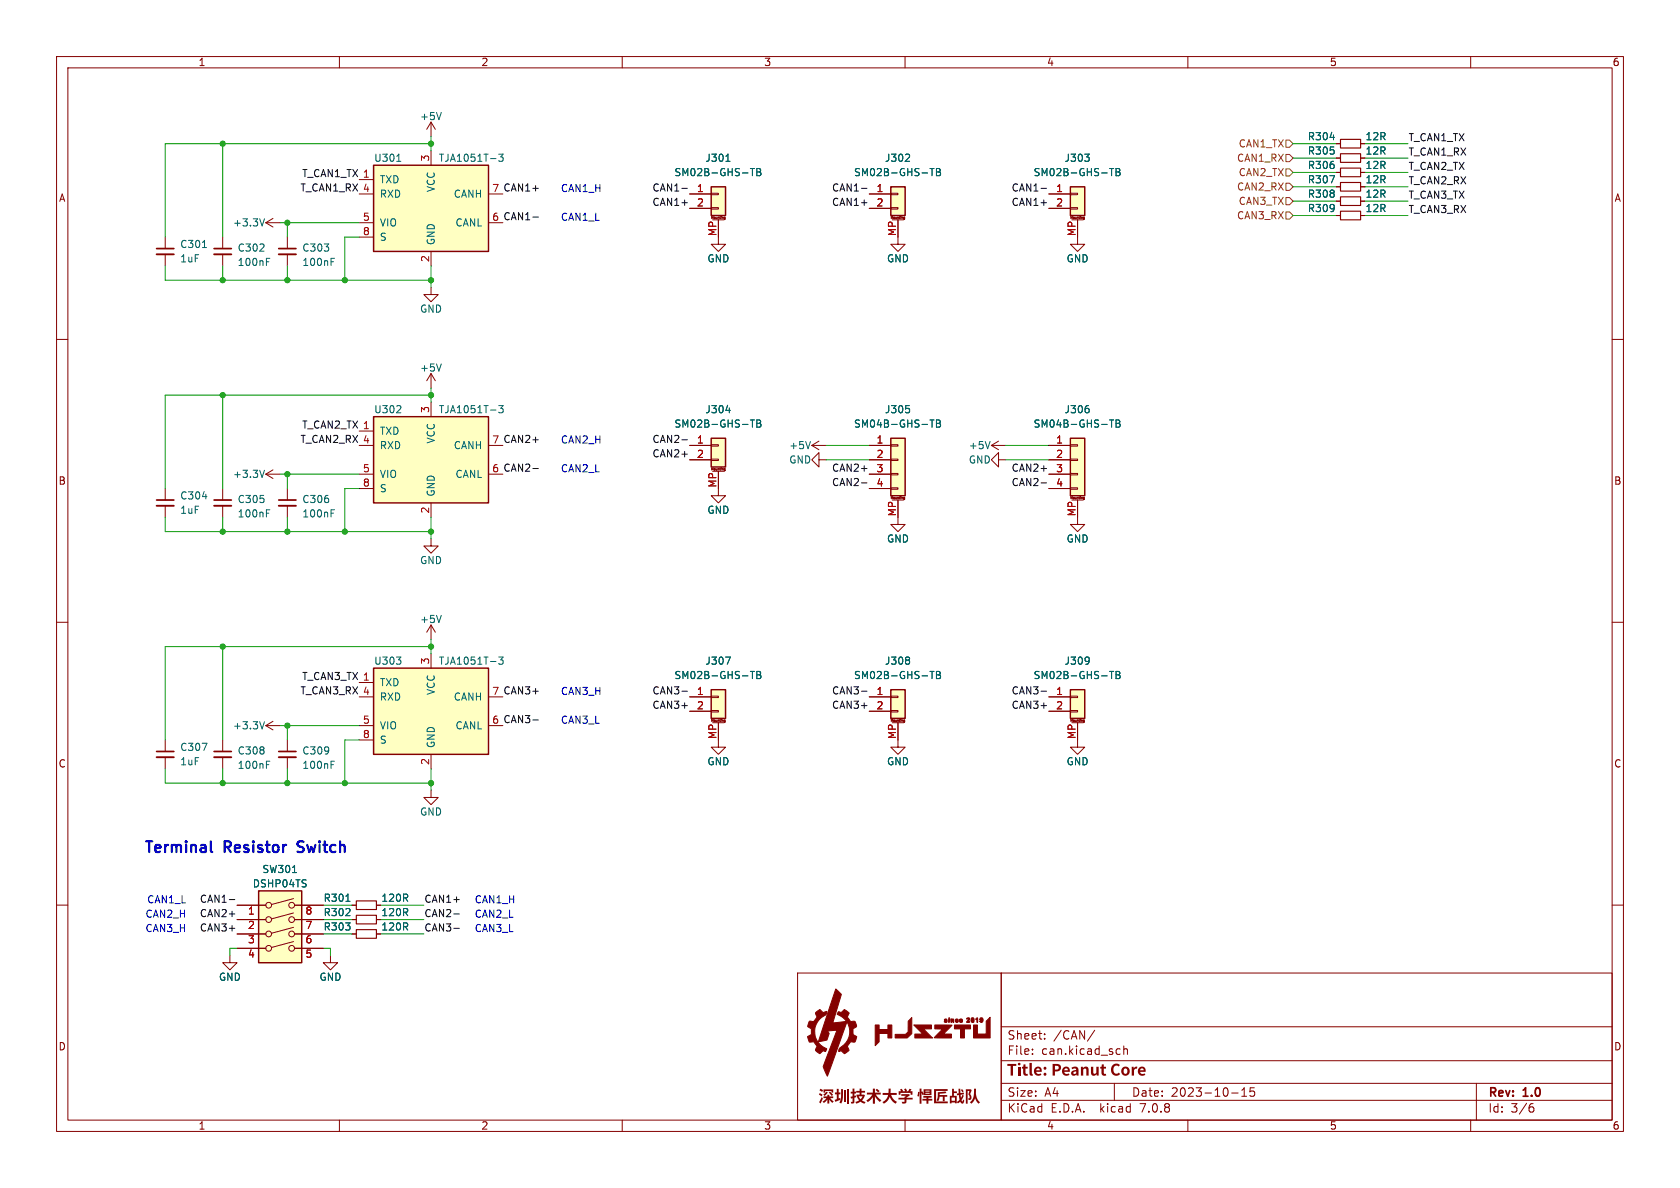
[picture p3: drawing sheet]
<svg xmlns="http://www.w3.org/2000/svg" width="297mm" height="210mm" viewBox="0 0 297 210" stroke-linecap="round" stroke-linejoin="round" font-family="sans-serif">
<g fill="none" stroke="#840000" stroke-width=".18">
<path d="M10 10h277v190h-277zM12 12h273v186h-273zM60 10v2M110 10v2M160 10v2M210 10v2M260 10v2M10 60h2M285 60h2M10 110h2M285 110h2M10 160h2"/>
<path d="M285 160h2M177 172h108v26h-108zM60 198v2M110 198v2M160 198v2M177 194.5h108M177 191.5h108M177 187.5h108M210 198v2M217.7 193.2h1.2M219.5 193.8h.9M219.5 192.7l.5-.4v1.5"/>
<path d="M221.7 192.3h-.7v.7l.2-.1h.5l.1 .3-.1 .5-.2 .1-.5-.1M260 198v2M270.6 195.7h.3l.3 .3-.1 .5-.5 .1M271 195.1l-.4 .1"/>
</g>
<g fill="#840000">
<path d="M178.1 188.1h1.6v.3h-.6v1.7h-.4v-1.7h-.6z"/>
<path d="M181 188.2h.3v.4h.4v.3h-.4v.7l.1 .2h.3v.3h-.5l-.3-.2v-1h-.2v-.3h.2z"/>
<path d="M182 187.9h.4v1.8l.1 .1v.4l-.3-.1-.2-.2z"/>
<path d="M186.1 188.1h1.1l.4 .5-.1 .4-.2 .2-.8 .2v.7h-.4v-1.7h.4v.7l.5-.1 .2-.4-.3-.2h-.8z"/>
<path d="M194.8 188.2h.3v.4h.4v.3h-.4v.7l.1 .2h.3l.1 .3h-.5l-.3-.2-.1-1h-.2v-.3h.2z"/>
<path d="M196.7 188.3l.7-.3 .6 .3-.2 .2-.3-.1h-.4l-.3 .6 .2 .6 .4 .2 .4-.2 .2 .3-.2 .2h-.7l-.5-.4-.2-.8z"/>
<circle cx="180.2" cy="188.1" r=".23"/>
</g>
<g fill="none" stroke="#840000" stroke-width=".18">
<path d="M141 172h36v26h-36zM177 181.5h108M182.5 186.3v.1M182.5 185.5v.1M184.7 183.6v.1M184.7 182.8v.1M193.5 182.1l-1.3 2M197 191.5v3M197.9 185.4l.1 .1M198 186.3l-.1 .1M198.7 184.9v1.5M198.7 185.5l.2-.1 .3 .1 .1 .9"/>
<path d="M261 191.5v6.5"/>
</g>
<g fill="#840000" stroke="#840000" stroke-width=".18">
<path d="M147.8 174.8l.9 1-1.4 5 2.3-.3a3.4 3.4 0 0 0-1.6-1.2 .39 .39 0 0 1 .2-.4 .39 .39 0 0 1 .5 .1l.6-.5 .3 .2 .5 .4-.3 .7a1.07 1.07 0 0 0 .8 .8 .67 .67 0 0 1 .7 .2 .67 .67 0 0 1 0 .8l-.5 .3v.5a.77 .77 0 0 0 .7 .9l-.1 .4a.54 .54 0 0 1-.3 .5 .54 .54 0 0 1-.6 0l-.7 .8 .3 .7-.3 .3a.41 .41 0 0 1-.4 .3 .41 .41 0 0 1-.4-.3l-.3-.3-.3 .2a.57 .57 0 0 1 .3-.8 3.2 3.2 0 0 0 1-4.5l-3.4 9.6-.3-.5a1.51 1.51 0 0 1-.3-1.6l2.2-6-1.6 .2 .3 .4-.2 .6a.65 .65 0 0 1-.8 .7l-.9 .2z"/>
<path d="M144.3 178.9l.6-.5 .6 .6 .6-.2a.65 .65 0 0 1-.4 .8 3.2 3.2 0 0 0-1.7 3.1 3.2 3.2 0 0 0 2.2 2.7l-.3 .5a.69 .69 0 0 0-.9 .3 .76 .76 0 0 1-.7-.4 .76 .76 0 0 1 .1-.9l-.5-.8-.7 .1-.2-.1-.2-.9 .6-.3v-1l-.3-.2a.37 .37 0 0 1-.3-.3 .37 .37 0 0 1 .1-.4 .5 .5 0 0 1 .3-.5 .5 .5 0 0 1 .5 .1l.8-.8-.3-.6z"/>
<path d="M154.7 181.2h.7v.8h1.6v-.8h.7v2.3h-.7v-.8h-1.6v1.5l-.7 .6z"/>
<path d="M161.2 179.9v2.8l-.8 .8h-2.1v-.7h1.8l.4-.4 .1-1.9z"/>
<path d="M161.5 181.2h3.2v.7h-1.4l1.6 1.6h-3.2v-.7h1.4z"/>
<path d="M165.3 181.2h3l-1.5 1.6h1.4v.7h-3l1.4-1.6h-1.3z"/>
<path d="M168.7 181.2h2.9v.7h-1.1v1.6h-.7v-1.6h-1.1z"/>
<path d="M172.1 181.2h.7v1.6h1.5v-2.3l.7-.7v3.7h-2.9z"/>
<path d="M167 180.2l.3-.1 .1 .2a.27 .27 0 0 1 0 .4 .27 .27 0 0 1-.4 0l-.1-.1 .3-.1-.2-.2h.3h-.3z"/>
<path d="M167.7 180.2h.2l-.1 .5a.34 .34 0 0 1-.1-.5z"/>
<path d="M168.1 180.1h.5v.7l-.2-.5-.1 .4h-.2z"/>
<path d="M169 180.2h.4v.2h-.3v.2l.3-.1a.25 .25 0 0 1-.2 .3 .25 .25 0 0 1-.3-.2z"/>
<path d="M169.6 180.2l.3-.1 .2 .1 .1 .3h-.4l.4 .1-.3 .2a.32 .32 0 0 1-.3-.5h.3h-.3z"/>
<path d="M170.9 180h.5v.3l-.3 .3 .3 .1h-.5l.3-.5v-.1l-.3 .1z"/>
<path d="M171.7 180l.1-.1a.45 .45 0 0 1 .4 .4 .45 .45 0 0 1-.2 .5l-.3-.2v-.2h.1l.2 .2v-.3l-.1-.2-.1 .3h-.1z"/>
<path d="M172.6 180.1l.2-.2a.64 .64 0 0 1-.1 .8v-.5h-.2z"/>
<path d="M173.3 180a.39 .39 0 0 1 .5 .1 .39 .39 0 0 1-.1 .5l-.2 .2-.3-.2 .4-.1h-.4h.2l-.2-.3 .3 .1 .1-.1-.1-.1-.3 .1z"/>
<path d="M167.8 179.9v.1z"/>
</g>
<g fill="#840000">
<path d="M145.6 192.6h1.7v.5h-.3v-.2h-1.1v.2h-.3z"/>
<path d="M146.1 193l.3 .1-.6 .6-.3-.2z"/>
<path d="M146.5 193.1l.2-.1 .6 .6-.3 .1z"/>
<path d="M145 192.5l.5 .2-.2 .3-.4-.3z"/>
<path d="M144.9 193.2l.5 .3-.1 .3-.5-.3z"/>
<path d="M145.3 193.9l.2 .3-.4 .9-.3-.3z"/>
<path d="M145.6 193.8h.7v-.3h.3v.3h.7v.3h-.5l.6 .6-.2 .3-.6-.6v.7h-.3v-.7l-.5 .5a.15 .15 0 0 1-.2 .1 .15 .15 0 0 1-.1-.2l-.1-.1 .7-.6h-.5z"/>
</g>
<path d="M149.4 192.7v2" fill="none" stroke="#840000" stroke-width=".32"/>
<path d="M149.9 192.5v2.6" fill="none" stroke="#840000" stroke-width=".34"/>
<g fill="#840000">
<path d="M148.7 192.5h.3l-.1 2.1a.27 .27 0 0 1 0 .3 .27 .27 0 0 1-.3 .1 .19 .19 0 0 1-.2-.2 .19 .19 0 0 1 .1-.2l.2-.6z"/>
<path d="M147.9 192.5h.4v.6h.3v.3h-.3v.8l.2-.1 .1 .3-.9 .4-.1-.4 .3-.1v-.9h-.3v-.3h.3z"/>
<path d="M151.4 192.8h.6v-.4h.3v.4h.6v.3h-.6v.4l.6 .1-.3 .7a.24 .24 0 0 0-.1 .3 .24 .24 0 0 0 .3 .1l.2 .1-.2 .3-.7-.3-.7 .3-.2-.3 .7-.3-.4-.7h.3l.1 .2a.24 .24 0 0 0 .2 .3 .24 .24 0 0 0 .3-.3l.1-.2h-1.1v-.3h.6v-.4h-.6z"/>
<path d="M150.7 192.4h.4v.6h.2v.3h-.2v.4h.2l.1 .3h-.3l-.1 .9-.2 .2a.22 .22 0 0 1-.3 0 .22 .22 0 0 1-.1-.3l.3-.1v-.6l-.3 .1v-.3l.3-.1v-.5h-.3v-.3h.3z"/>
<path d="M154.8 192.7l.2-.2 .5 .4-.3 .2z"/>
<path d="M153.3 193.1h1v-.7h.4v.7h1v.4h-.9l.7 .7a.23 .23 0 0 1 .2 .2 .23 .23 0 0 1 0 .2 .2 .2 0 0 1-.2 .2 .2 .2 0 0 1-.2-.2l-.6-.8v1.3h-.4v-1.2l-.6 .7a.24 .24 0 0 1-.3 .2 .24 .24 0 0 1-.2-.3l.6-.5 .4-.5h-.9z"/>
<path d="M156 193.2h1.1v-.8h.4l-.1 .8h1.1v.4h-1l.3 .6 .5 .4a.23 .23 0 0 1 .2 .2 .23 .23 0 0 1-.1 .3l-.7-.5-.4-.7-.6 .9a.36 .36 0 0 1-.6 .2l-.1-.2 .7-.5 .3-.7h-1z"/>
<path d="M159.3 193.4h1.4l.2 .2-.7 .5h1.1v.3h-1.1v.6l-.7 .1-.1-.3h.5v-.4h-1.1v-.3h1.1v-.2l.3-.2h-.9z"/>
<path d="M159.1 192.6l.3-.1 .2 .3-.1 .1h.5l-.2-.4 .3-.1 .2 .4-.1 .1h.3l.3-.4 .3 .1-.2 .3h.4v.6h-.3v-.3h-1.8v.3h-.3v-.6h.4z"/>
<path d="M163.2 193.7h1.5v.3h-.6v.2h.7v.4h-.7v.5h-.3v-.5h-.7v-.4h.7v-.2h-.6z"/>
<path d="M162.6 192.4h.3v.6l.2-.1 .2 .5v-.2h.3v.1h.7v-.1h-1v-.4h.3v.2h.7v-.2h-1v-.2h1.4v1h-1.4v-.1l-.3 .1-.1-.4v1.9h-.3z"/>
<path d="M162.3 193h.3l-.2 .8h-.2z"/>
<path d="M165.8 193.1l1.3-.2 .2 .3-1.2 .1v.3h1.4v.3h-.5v.8h-.3v-.8h-.6l-.2 .6a.19 .19 0 0 1-.2 .1 .19 .19 0 0 1 0-.3z"/>
<path d="M165.1 192.5h2.4v.3h-2v1.9h2.1v.3h-2.5z"/>
<path d="M168.3 192.5h.3v.4h.6v.3h-.6v.5h.5v1.1l.5-.4-.1-.8h-.3v-.3h.3v-.8h.3v.7l.6-.1v.3l-.6 .1 .1 .6 .2-.6 .3 .2-.4 .8 .1 .2 .1-.4 .1 .1a.37 .37 0 0 1 0 .6 .37 .37 0 0 1-.6-.3l-.1 .2a.23 .23 0 0 1-.3 .1 .23 .23 0 0 1-.2-.2v.2h-.3v-.1h-.6v.2h-.3v-1.1h.3v.6h.6v-.6h-.9v-.3h.4z"/>
<path d="M169.9 192.7l.2-.2 .3 .4-.3 .2z"/>
<path d="M170.7 192.6l.8-.1 .3 .2-.3 .7 .2 .4v.4l-.2 .2-.3 .1-.1-.4 .3-.1-.2-.5 .2-.6h-.3v2.2h-.4z"/>
<path d="M172.2 192.5h.3l.1 1.3 .3 .6 .4 .5h-.1a.2 .2 0 0 1-.3 .2 .2 .2 0 0 1-.1-.2l-.4-.8-.4 .8a.23 .23 0 0 1-.3 .2 .23 .23 0 0 1-.2-.3l.6-.8z"/>
</g>
<g fill="none" stroke="#840000" stroke-width=".18">
<path d="M47 39.4l1.3 .7M47 39.4h2.5M48.3 38.6l-1.3 .8M63.5 34.3h2.5M63.5 39.4h2.5M63.5 31.8h2.5M76.2 21.6l-.8 1.3M76.2 21.6v2.5M76.2 26.7v2.5M76.2 21.6l.8 1.3M86.4 34.3h2.5M86.4 39.4h2.5"/>
<path d="M121.9 34.3h3.8M121.9 36.8h3.8M125.7 36.7h1.3v.3h-1.3zM125.7 34.2h1.3v.2h-1.3zM125.8 38.6v-.3l.1 .2 .2-.2v.3M126 38.9h2M127 38.9v4.3h1.3l-1.3 1.3-1.3-1.3h1.3M127.3 38.3v.3M127.5 38.3h.1M128 38.8h.2M128 38.6h.1M128 38.6h.2"/>
<path d="M128.2 38.4h-.2v.2M128.2 38.4h.1M128.2 38.7v.1M128.2 38.4v.3M128.2 38.6h.1M153.7 34.3h3.8M153.7 36.8h3.8M157.5 36.7h1.2v.3h-1.2zM157.5 34.2h1.2v.2h-1.2zM157.6 38.6v-.3l.1 .2 .1-.2v.3M157.7 38.9h2.1M158.7 38.9v4.3h1.3l-1.3 1.3-1.2-1.3h1.2"/>
<path d="M159 38.3v.3M159.2 38.3h.1M159.8 38.5v.1M159.8 38.4h.1v.3M159.8 38.8h.1M159.8 38.6h.1M159.8 38.4v.1M159.9 38.7v.1M185.4 34.3h3.8M185.4 36.8h3.8M189.2 36.7h1.3v.3h-1.3zM189.2 34.2h1.3v.2h-1.3z"/>
<path d="M189.3 38.6v-.3l.1 .2 .2-.2v.3M189.5 38.9h2M190.5 38.9v4.3h1.3l-1.3 1.3-1.3-1.3h1.3M190.8 38.3v.3M191 38.3h.1M191.5 38.5v.1h.2M191.5 38.4h.2v.4M191.5 38.8h.1M191.5 38.4v.1M191.7 38.8h-.1M236.2 33h.8M236.2 38.1h.8"/>
<path d="M236.2 30.5h.8M236.2 25.4h.8M236.2 27.9h.8M236.2 35.6h.8M240.5 33h.8M240.5 38.1h.8M240.5 30.5h.8M240.5 25.4h.8M240.5 27.9h.8M240.5 35.6h.8M29.2 41.9v2M29.2 45v2"/>
<path d="M39.4 41.9v2M39.4 45v2M50.8 41.9v2M50.8 45v2M63.5 41.9h2.5M76.2 50.8v1.3h1.3l-1.3 1.2-1.3-1.2h1.3M76.2 44.5v2.5M63.5 78.7h2.5M63.5 76.2h2.5M76.2 66v2.6M76.2 71.1v2.6M76.2 66l-.8 1.3"/>
<path d="M76.2 66l.8 1.3M86.4 78.7h2.5M121.9 78.7h3.8M125.7 78.6h1.3v.3h-1.3zM143.5 78.7h2.5M143.5 78.7l1.3 .8M144.8 78l-1.3 .7M153.7 78.7h3.8M157.5 78.6h1.2v.3h-1.2zM175.3 78.7h2.5M175.3 78.7l1.2 .8M176.5 78l-1.2 .7"/>
<path d="M185.4 78.7h3.8M189.2 78.6h1.3v.3h-1.3zM29.2 86.4v2M29.2 89.4v2M39.4 86.4v2M39.4 89.4v2M47 83.8h2.5M47 83.8l1.3 .8M48.3 83.1l-1.3 .7M50.8 86.4v2M50.8 89.4v2M63.5 83.8h2.5"/>
<path d="M63.5 86.4h2.5M76.2 95.3v1.2h1.3l-1.3 1.3-1.3-1.3h1.3M76.2 88.9v2.5M86.4 83.8h2.5M121.9 81.3h3.8M125.7 81.2h1.3v.2h-1.3zM125.8 83.1v-.4l.1 .3 .2-.3v.4M126 83.3h2M127 83.3v4.3h1.3l-1.3 1.3-1.3-1.3h1.3M127.3 82.7v.3M127.5 82.7h.1M127.5 82.7v.1"/>
<path d="M128 82.9v.2h.2M128 82.9h.1M128.2 82.8l-.2 .1M128.2 82.8v.1M128.2 82.8v.4h-.2M128.2 83.1h.1M144.8 81.3v-1.3l-1.3 1.3 1.3 1.3v-1.3h1.2M153.7 81.3h3.8M153.7 83.8h3.8M153.7 86.4h3.8M157.5 86.2h1.2v.3h-1.2zM157.5 83.7h1.2v.2h-1.2z"/>
<path d="M157.5 81.2h1.2v.2h-1.2zM157.6 88.2v-.4l.1 .3 .1-.3v.4M157.7 88.4h2.1M158.7 88.4v4.3h1.3l-1.3 1.3-1.2-1.3h1.2M159 87.8v.3M159.2 87.8h.1M159.3 87.8h-.1M159.8 88.1h.1M159.8 88v.1M159.8 88.1l.1 .1M159.8 87.9h.1M159.8 87.9v.1"/>
<path d="M159.9 87.9v.3l-.1 .1M176.5 81.3v-1.3l-1.2 1.3 1.2 1.3v-1.3h1.3M185.4 81.3h3.8M185.4 83.8h3.8M185.4 86.4h3.8M189.2 86.2h1.3v.3h-1.3zM189.2 83.7h1.3v.2h-1.3zM189.2 81.2h1.3v.2h-1.3zM189.3 88.2v-.4l.1 .3 .2-.3v.4M189.5 88.4h2M190.5 88.4v4.3h1.3l-1.3 1.3-1.3-1.3h1.3M190.8 87.8v.3"/>
<path d="M191 87.8h.1M191.5 88.1h.1M191.5 88.3h.1M191.5 88.1l.2 .1M191.7 88.3h-.1M191.7 87.9v.4M191.7 87.9h-.2v.2M76.2 110.5v2.5M76.2 115.6v2.5M76.2 110.5l-.8 1.3M76.2 110.5l.8 1.3M29.2 130.8v2"/>
<path d="M29.2 133.9v2M39.4 130.8v2M39.4 133.9v2M47 128.3h2.5M47 128.3l1.3 .7M48.3 127.5l-1.3 .8M50.8 130.8v2M50.8 133.9v2M63.5 123.2h2.5M63.5 120.7h2.5M63.5 128.3h2.5M63.5 130.8h2.5"/>
<path d="M76.2 139.7v1.3h1.3l-1.3 1.2-1.3-1.2h1.3M76.2 133.4v2.5M86.4 123.2h2.5M86.4 128.3h2.5M121.9 123.2h3.8M121.9 125.7h3.8M125.7 125.6h1.3v.3h-1.3zM125.7 123.1h1.3v.2h-1.3zM125.8 127.5v-.3l.1 .2 .2-.2v.3M126 127.8h2M127 127.8v4.3h1.3l-1.3 1.3-1.3-1.3h1.3M127.3 127.2v.3"/>
<path d="M127.5 127.2h.1M128 127.3v.2h.2M128 127.7h.2M128 127.3h.1M128.2 127.3h-.2M128.2 127.3h.1M128.2 127.6v.1M128.2 127.3v.3M128.2 127.5h.1M153.7 123.2h3.8M153.7 125.7h3.8M157.5 125.6h1.2v.3h-1.2z"/>
<path d="M157.5 123.1h1.2v.2h-1.2zM157.6 127.5v-.3l.1 .2 .1-.2v.3M157.7 127.8h2.1M158.7 127.8v4.3h1.3l-1.3 1.3-1.2-1.3h1.2M159 127.2v.3M159.2 127.2h.1M159.8 127.7h.1M159.8 127.3v.2h.1M159.8 127.3h.1M159.9 127.6v.1M159.9 127.3v.3M185.4 123.2h3.8"/>
<path d="M185.4 125.7h3.8M189.2 125.6h1.3v.3h-1.3zM189.2 123.1h1.3v.2h-1.3zM189.3 127.5v-.3l.1 .2 .2-.2v.3M189.5 127.8h2M190.5 127.8v4.3h1.3l-1.3 1.3-1.3-1.3h1.3M190.8 127.2v.3M191 127.2h.1M191.7 127.3v.3l-.2 .1M191.7 127.3l-.2 .1v.1h.2M51.9 158.9l-3.9 1M40.6 168.9v1.3h1.3l-1.3 1.3-1.2-1.3h1.2"/>
<path d="M41.9 160h5.1M41.9 162.6h5.1M41.9 165.1h5.1M41.9 167.6h5.1M51.9 166.4l-3.9 1.1M51.9 163.9l-3.9 1.1M51.9 161.4l-3.9 1M52.1 160h5M52.1 162.6h5M52.1 165.1h5M52.1 167.6h5M58.4 168.9v1.3h-1.3l1.3 1.3 1.3-1.3h-1.3"/>
<path d="M62.2 160h.8M62.2 162.6h.8M62.2 165.1h.8M66.5 160h.8M66.5 162.6h.8M66.5 165.1h.8"/>
<circle cx="47.5" cy="167.6" r=".51"/>
<circle cx="47.5" cy="162.6" r=".51"/>
<circle cx="47.5" cy="160" r=".51"/>
<circle cx="47.5" cy="165.1" r=".51"/>
<circle cx="51.6" cy="160" r=".51"/>
<circle cx="51.6" cy="167.6" r=".51"/>
<circle cx="51.6" cy="162.6" r=".51"/>
<circle cx="51.6" cy="165.1" r=".51"/>
</g>
<g fill="#ffffc2" stroke="#ffffc2" stroke-width=".18">
<path d="M125.7 77.5h2.6v5.1h-2.6z"/>
<path d="M125.7 121.9h2.6v5.1h-2.6z"/>
<path d="M157.5 121.9h2.5v5.1h-2.5z"/>
<path d="M189.2 121.9h2.6v5.1h-2.6z"/>
<path d="M189.2 77.5h2.6v10.1h-2.6z"/>
<path d="M157.5 77.5h2.5v10.1h-2.5z"/>
<path d="M125.7 33h2.6v5.1h-2.6z"/>
<path d="M157.5 33h2.5v5.1h-2.5z"/>
<path d="M189.2 33h2.6v5.1h-2.6z"/>
<path d="M66 118.1h20.4v15.3h-20.4z"/>
<path d="M45.7 157.5h7.6v12.7h-7.6z"/>
<path d="M66 29.2h20.4v15.3h-20.4z"/>
<path d="M66 73.7h20.4v15.2h-20.4z"/>
</g>
<g fill="none" stroke="#840000" stroke-width=".25">
<path d="M66 29.2h20.4v15.3h-20.4zM125.7 33h2.6v5.1h-2.6zM157.5 33h2.5v5.1h-2.5zM189.2 33h2.6v5.1h-2.6zM66 73.7h20.4v15.2h-20.4zM125.7 77.5h2.6v5.1h-2.6zM157.5 77.5h2.5v10.1h-2.5zM189.2 77.5h2.6v10.1h-2.6zM66 118.1h20.4v15.3h-20.4zM125.7 121.9h2.6v5.1h-2.6zM157.5 121.9h2.5v5.1h-2.5zM189.2 121.9h2.6v5.1h-2.6z"/>
<path d="M45.7 157.5h7.6v12.7h-7.6z"/>
</g>
<g fill="none" stroke="#006464" stroke-width=".18">
<path d="M78 19.9l-.4 1.3M46.8 38.7l-.5 1.2M70.1 28.5h.8M88.2 27.2h.8l-.5 .5 .4 .2v.5l-.2 .1-.5-.1M128.3 28.5h.8M132.7 29.8h.7M133 29.8v1.3M133.8 29.8h.4l.3 .2-.3 .4 .3 .1v.3l-.2 .3h-.5zM133.8 30.4h.4M160.7 27.3l.1 .2-.1 .3-.7 .7h.8M164.4 29.8h.7M164.8 29.8v1.3"/>
<path d="M165.6 29.8h.4l.2 .2-.2 .4 .2 .1 .1 .3-.3 .3h-.4zM165.6 30.4h.4M191.8 27.2h.8l-.5 .5M192.4 27.8l.2 .2-.2 .5M196.2 29.8h.7M196.5 29.8v1.3M197.3 29.8h.4l.3 .2-.3 .4 .3 .1v.3l-.2 .3h-.5zM197.3 30.4h.4M235.1 31.1h.8l-.5 1.2M235.1 24.3h.8M35.8 43.8h.7M47.1 46.3h.4"/>
<path d="M47.1 45.7h.6M58.5 46.3h.5M58.5 45.7h.6M70.1 73h.8M70.8 71.8v.4M78 64.3l-.4 1.3M88.2 71.7h.8l-.5 .5 .4 .1v.5l-.2 .2-.5-.2M128.3 72.5h.8M132.7 74.2h.7M133 74.2v1.3M133.8 74.2h.4l.3 .3-.3 .3 .3 .2v.3l-.2 .2h-.5zM133.8 74.8h.4"/>
<path d="M143.3 78l-.4 1.3M160.1 71.7h.6M160.7 72.2l.1 .2-.1 .5M164.4 74.2h.7M164.8 74.2v1.3M165.6 74.2h.4l.2 .3-.2 .3 .2 .2 .1 .3-.3 .2h-.4zM165.6 74.8h.4M175 78l-.4 1.3M192.4 72.2l.2 .2-.2 .5M196.2 74.2h.7M196.5 74.2v1.3M197.3 74.2h.4l.3 .3-.3 .3 .3 .2v.3l-.2 .2h-.5z"/>
<path d="M197.3 74.8h.4M35.8 87.8h.8M46.8 83.1l-.5 1.3M47.1 90.7h.4M47.1 90.1h.6M58.5 90.7h.5M58.5 90.1h.6M70.1 116.1h.8l-.5 .5M70.8 116.8v.5M78 108.8l-.4 1.3M88.2 116.1h.8l-.5 .5 .4 .2v.5l-.2 .1-.5-.1M128.3 116.1h.8l-.5 1.3"/>
<path d="M132.7 118.7h.7M133 118.7v1.3M133.8 118.7h.4l.3 .2-.3 .4 .3 .1v.3l-.2 .3h-.5zM133.8 119.3h.4M160.7 116.2l.1 .2-.1 .2M160.7 116.8l.1 .1-.1 .5M164.4 118.7h.7M164.8 118.7v1.3M165.6 118.7h.4l.2 .2-.2 .4 .2 .1 .1 .3-.3 .3h-.4zM165.6 119.3h.4M192.4 116.2l.1 .1a1.07 1.07 0 0 1-.1 1M192.6 116.7l-.2 .2"/>
<path d="M196.2 118.7h.7M196.5 118.7v1.3M197.3 118.7h.4l.3 .2-.3 .4 .3 .1v.3l-.2 .3h-.5zM197.3 119.3h.4M35.7 131.4h.9l-.6 1.3M46.8 127.6l-.5 1.2M47.1 135.2h.4M47.1 134.6h.6M58.5 135.2h.5M58.5 134.6h.6M51.7 154.2h.7M61.2 159.3h.7"/>
</g>
<path d="M27.7 45h3M37.8 45h3.1M49.3 45h3M27.7 89.4h3M37.8 89.4h3.1M49.3 89.4h3M27.7 133.9h3M37.8 133.9h3.1M49.3 133.9h3" fill="none" stroke="#840000" stroke-width=".33"/>
<path d="M27.7 43.9h3M37.8 43.9h3.1M49.3 43.9h3M27.7 88.4h3M37.8 88.4h3.1M49.3 88.4h3M27.7 132.8h3M37.8 132.8h3.1M49.3 132.8h3" fill="none" stroke="#840000" stroke-width=".3"/>
<path d="M237 32.3h3.5v1.5h-3.5zM237 37.3h3.5v1.6h-3.5zM237 29.7h3.5v1.5h-3.5zM237 24.6h3.5v1.6h-3.5zM237 27.2h3.5v1.5h-3.5zM237 34.8h3.5v1.5h-3.5zM63 159.3h3.5v1.5h-3.5zM63 161.8h3.5v1.5h-3.5zM63 164.3h3.5v1.6h-3.5z" fill="none" stroke="#840000" stroke-width=".2"/>
<path d="M227.3 29.8h.7l.6 .7-.6 .6h-.7zM227.3 27.3h.7l.6 .6-.6 .7h-.7zM227.3 24.8h.7l.6 .6-.6 .6h-.7zM227.3 34.9h.7l.6 .7-.6 .6h-.7zM227.3 32.4h.7l.6 .6-.6 .7h-.7zM227.3 37.5h.7l.6 .6-.6 .6h-.7z" fill="none" stroke="#725600" stroke-width=".18"/>
<g fill="none" stroke="#0f0f0f" stroke-width=".18">
<path d="M94.2 38.4h1M120.5 33.3h1M152.3 33.3h1M184 33.3h1M120.5 77.7h1M94.2 82.8h1M152.3 85.4h1M184 85.4h1M94.2 127.3h1M120.5 122.2h1M152.3 122.2h1M184 122.2h1"/>
<path d="M40.5 159h1M80.2 164.1h1M80.2 161.6h1"/>
</g>
<path d="M37.3 148.7v1.7l.2 .2M52.6 150.5l.3 .1M52.7 148.9l-.1 .2 .1 .3" fill="none" stroke="#0000c2" stroke-width=".38"/>
<g fill="none" stroke="#009600" stroke-width=".18">
<path d="M39.4 25.4v16.5M49.5 39.4h14M50.8 39.4v2.5M76.2 24.1v2.6M76.2 25.4h-47v16.5M228.6 33h7.6M228.6 25.4h7.6M228.6 30.5h7.6M228.6 38.1h7.6M228.6 27.9h7.6M228.6 35.6h7.6M241.3 33h7.6"/>
<path d="M241.3 25.4h7.6M241.3 30.5h7.6M241.3 38.1h7.6M241.3 27.9h7.6M241.3 35.6h7.6M29.2 47v2.5h47M39.4 47v2.5M50.8 47v2.5M63.5 41.9h-2.5v7.6M76.2 47v3.8M39.4 69.9v16.5M76.2 68.6v2.5"/>
<path d="M76.2 69.9h-47v16.5M146 78.7h7.7M177.8 78.7h7.6M29.2 91.4v2.6h47M39.4 91.4v2.6M49.5 83.8h14M50.8 83.8v2.6M50.8 91.4v2.6M63.5 86.4h-2.5v7.6M76.2 91.4v3.9M146 81.3h7.7M177.8 81.3h7.6"/>
<path d="M39.4 114.3v16.5M76.2 113v2.6M76.2 114.3h-47v16.5M29.2 135.9v2.5h47M39.4 135.9v2.5M49.5 128.3h14M50.8 128.3v2.5M50.8 135.9v2.5M63.5 130.8h-2.5v7.6M76.2 135.9v3.8M41.9 167.6h-1.3v1.3M57.1 165.1h5.1"/>
<path d="M57.1 162.6h5.1M57.1 160h5.1M57.1 167.6h1.3v1.3M67.3 165.1h7.6M67.3 162.6h7.6M67.3 160h7.6"/>
</g>
<g fill="#009600" stroke="#009600" stroke-width=".18">
<circle cx="61" cy="94" r=".46"/>
<circle cx="39.4" cy="94" r=".46"/>
<circle cx="39.4" cy="69.9" r=".46"/>
<circle cx="50.8" cy="94" r=".46"/>
<circle cx="50.8" cy="83.8" r=".46"/>
<circle cx="76.2" cy="94" r=".46"/>
<circle cx="76.2" cy="69.9" r=".46"/>
<circle cx="61" cy="49.5" r=".46"/>
<circle cx="39.4" cy="49.5" r=".46"/>
<circle cx="50.8" cy="39.4" r=".46"/>
<circle cx="50.8" cy="49.5" r=".46"/>
<circle cx="39.4" cy="25.4" r=".46"/>
<circle cx="76.2" cy="49.5" r=".46"/>
<circle cx="76.2" cy="25.4" r=".46"/>
<circle cx="61" cy="138.4" r=".46"/>
<circle cx="50.8" cy="128.3" r=".46"/>
<circle cx="39.4" cy="114.3" r=".46"/>
<circle cx="39.4" cy="138.4" r=".46"/>
<circle cx="76.2" cy="114.3" r=".46"/>
<circle cx="50.8" cy="138.4" r=".46"/>
<circle cx="76.2" cy="138.4" r=".46"/>
</g>
<text font-size="2.8" fill="#840000" x="178" y="191.3">Title: Peanut Core</text>
<g font-size="2.7" fill="#0000c2">
<text x="25.4" y="150.9">Terminal</text>
<text x="39.8" y="150.9">Resistor</text>
<text x="53.5" y="150.9">Switch</text>
</g>
<g font-size="2.1" fill="#840000">
<text x="178" y="184">Sheet:</text>
<text x="186.2" y="184">/CAN/</text>
<text x="178" y="186.7">File:</text>
<text x="184.1" y="186.7">can.kicad_sch</text>
<text x="178" y="196.9">KiCad</text>
<text x="178" y="194.1">Size:</text>
<text x="184.7" y="194.1">A4</text>
<text x="185.7" y="196.9">E.D.A.</text>
<text x="194.6" y="196.9">kicad</text>
<text x="200" y="194.1">Date:</text>
<text x="201.8" y="196.9">7.0.8</text>
<text x="207" y="194.1">2023-10-15</text>
<text x="263" y="194.3">Rev:</text>
<text x="263" y="196.9">Id:</text>
<text x="267.1" y="196.9">3/6</text>
<text x="269.4" y="194.3">1.0</text>
</g>
<g font-size="1.8" fill="#840000">
<text x="35" y="11.9">1</text>
<text x="85" y="11.9">2</text>
<text x="135" y="11.9">3</text>
<text x="185" y="11.9">4</text>
<text x="235" y="11.9">5</text>
<text x="285" y="11.9">6</text>
<text x="10.3" y="35.9">A</text>
<text x="285.3" y="35.9">A</text>
<text x="10.3" y="85.9">B</text>
<text x="285.3" y="85.9">B</text>
<text x="10.3" y="135.9">C</text>
<text x="285.3" y="135.9">C</text>
<text x="10.3" y="185.9">D</text>
<text x="285.3" y="185.9">D</text>
<text x="35" y="199.9">1</text>
<text x="85" y="199.9">2</text>
<text x="135" y="199.9">3</text>
<text x="185" y="199.9">4</text>
<text x="235" y="199.9">5</text>
<text x="285" y="199.9">6</text>
</g>
<g font-size="1.8" fill="#006464">
<text x="74.2" y="21.4">+5V</text>
<text x="66" y="28.8">U301</text>
<text x="77.5" y="28.8">TJA1051T-3</text>
<text x="124.6" y="28.8">J301</text>
<text x="156.4" y="28.8">J302</text>
<text x="188.1" y="28.8">J303</text>
<text x="231.1" y="25">R304</text>
<text x="231.1" y="27.5">R305</text>
<text x="241.3" y="25">12R</text>
<text x="241.3" y="27.5">12R</text>
<text x="67.1" y="32.6">TXD</text>
<text x="67.1" y="35.2">RXD</text>
<text x="77.1" y="34.1" transform="rotate(-90 77.1 34.1)">VCC</text>
<text x="80.1" y="35.2">CANH</text>
<text x="119.1" y="31.3">SM02B-GHS-TB</text>
<text x="150.9" y="31.3">SM02B-GHS-TB</text>
<text x="182.6" y="31.3">SM02B-GHS-TB</text>
<text x="231.1" y="32.6">R307</text>
<text x="231.1" y="30.1">R306</text>
<text x="231.1" y="35.2">R308</text>
<text x="241.3" y="32.6">12R</text>
<text x="241.3" y="30.1">12R</text>
<text x="241.3" y="35.2">12R</text>
<text x="41.1" y="40.2">+3.3V</text>
<text x="67.1" y="40.2">VIO</text>
<text x="80.4" y="40.2">CANL</text>
<text x="231.1" y="37.7">R309</text>
<text x="241.3" y="37.7">12R</text>
<text x="31.8" y="44">C301</text>
<text x="31.8" y="46.6">1uF</text>
<text x="41.9" y="44.7">C302</text>
<text x="41.9" y="47.2">100nF</text>
<text x="53.3" y="44.7">C303</text>
<text x="53.3" y="47.2">100nF</text>
<text x="67.1" y="42.8">S</text>
<text x="77.1" y="43.4" transform="rotate(-90 77.1 43.4)">GND</text>
<text x="125" y="46.6">GND</text>
<text x="156.7" y="46.6">GND</text>
<text x="188.5" y="46.6">GND</text>
<text x="74.2" y="55.5">GND</text>
<text x="74.2" y="65.9">+5V</text>
<text x="66" y="73.3">U302</text>
<text x="67.1" y="77.1">TXD</text>
<text x="77.5" y="73.3">TJA1051T-3</text>
<text x="119.1" y="75.8">SM02B-GHS-TB</text>
<text x="124.6" y="73.3">J304</text>
<text x="150.9" y="75.8">SM04B-GHS-TB</text>
<text x="156.4" y="73.3">J305</text>
<text x="182.6" y="75.8">SM04B-GHS-TB</text>
<text x="188.1" y="73.3">J306</text>
<text x="67.1" y="79.6">RXD</text>
<text x="77.1" y="78.5" transform="rotate(-90 77.1 78.5)">VCC</text>
<text x="80.1" y="79.6">CANH</text>
<text x="139.4" y="79.6">+5V</text>
<text x="139.4" y="82.1">GND</text>
<text x="171.2" y="82.1">GND</text>
<text x="171.2" y="79.6">+5V</text>
<text x="31.8" y="88.5">C304</text>
<text x="41.1" y="84.7">+3.3V</text>
<text x="41.9" y="89.1">C305</text>
<text x="53.3" y="89.1">C306</text>
<text x="67.1" y="84.7">VIO</text>
<text x="67.1" y="87.2">S</text>
<text x="77.1" y="87.9" transform="rotate(-90 77.1 87.9)">GND</text>
<text x="80.4" y="84.7">CANL</text>
<text x="31.8" y="91">1uF</text>
<text x="41.9" y="91.7">100nF</text>
<text x="53.3" y="91.7">100nF</text>
<text x="125" y="91">GND</text>
<text x="74.2" y="99.9">GND</text>
<text x="156.7" y="96.1">GND</text>
<text x="188.5" y="96.1">GND</text>
<text x="74.2" y="110.3">+5V</text>
<text x="66" y="117.7">U303</text>
<text x="77.5" y="117.7">TJA1051T-3</text>
<text x="124.6" y="117.7">J307</text>
<text x="156.4" y="117.7">J308</text>
<text x="188.1" y="117.7">J309</text>
<text x="67.1" y="121.5">TXD</text>
<text x="67.1" y="124.1">RXD</text>
<text x="77.1" y="123" transform="rotate(-90 77.1 123)">VCC</text>
<text x="80.1" y="124.1">CANH</text>
<text x="119.1" y="120.2">SM02B-GHS-TB</text>
<text x="150.9" y="120.2">SM02B-GHS-TB</text>
<text x="182.6" y="120.2">SM02B-GHS-TB</text>
<text x="41.1" y="129.1">+3.3V</text>
<text x="67.1" y="129.1">VIO</text>
<text x="67.1" y="131.7">S</text>
<text x="80.4" y="129.1">CANL</text>
<text x="31.8" y="132.9">C307</text>
<text x="31.8" y="135.5">1uF</text>
<text x="41.9" y="133.6">C308</text>
<text x="41.9" y="136.1">100nF</text>
<text x="53.3" y="133.6">C309</text>
<text x="53.3" y="136.1">100nF</text>
<text x="77.1" y="132.3" transform="rotate(-90 77.1 132.3)">GND</text>
<text x="125" y="135.5">GND</text>
<text x="156.7" y="135.5">GND</text>
<text x="188.5" y="135.5">GND</text>
<text x="74.2" y="144.4">GND</text>
<text x="46.3" y="154.5">SW301</text>
<text x="44.6" y="157.1">DSHP04TS</text>
<text x="57.1" y="159.6">R301</text>
<text x="67.3" y="159.6">120R</text>
<text x="57.1" y="162.2">R302</text>
<text x="57.1" y="164.7">R303</text>
<text x="67.3" y="162.2">120R</text>
<text x="67.3" y="164.7">120R</text>
<text x="38.6" y="173.6">GND</text>
<text x="56.4" y="173.6">GND</text>
</g>
<g font-size="1.8" fill="#a90000">
<text x="75.9" y="28.6" transform="rotate(-90 75.9 28.6)">3</text>
<text x="123.1" y="34">1</text>
<text x="154.9" y="34">1</text>
<text x="186.6" y="34">1</text>
<text x="64.1" y="39.1">5</text>
<text x="64.1" y="41.7">8</text>
<text x="123.1" y="36.6">2</text>
<text x="126.7" y="41.8" transform="rotate(-90 126.7 41.8)">MP</text>
<text x="154.9" y="36.6">2</text>
<text x="158.5" y="41.8" transform="rotate(-90 158.5 41.8)">MP</text>
<text x="186.6" y="36.6">2</text>
<text x="190.2" y="41.8" transform="rotate(-90 190.2 41.8)">MP</text>
<text x="75.9" y="46.4" transform="rotate(-90 75.9 46.4)">2</text>
<text x="75.9" y="73.1" transform="rotate(-90 75.9 73.1)">3</text>
<text x="64.1" y="83.6">5</text>
<text x="123.1" y="78.5">1</text>
<text x="123.1" y="81">2</text>
<text x="154.9" y="78.5">1</text>
<text x="154.9" y="81">2</text>
<text x="154.9" y="83.6">3</text>
<text x="186.6" y="78.5">1</text>
<text x="186.6" y="81">2</text>
<text x="186.6" y="83.6">3</text>
<text x="64.1" y="86.1">8</text>
<text x="126.7" y="86.3" transform="rotate(-90 126.7 86.3)">MP</text>
<text x="154.9" y="86.1">4</text>
<text x="186.6" y="86.1">4</text>
<text x="75.9" y="90.9" transform="rotate(-90 75.9 90.9)">2</text>
<text x="158.5" y="91.4" transform="rotate(-90 158.5 91.4)">MP</text>
<text x="190.2" y="91.4" transform="rotate(-90 190.2 91.4)">MP</text>
<text x="75.9" y="117.5" transform="rotate(-90 75.9 117.5)">3</text>
<text x="123.1" y="122.9">1</text>
<text x="123.1" y="125.5">2</text>
<text x="154.9" y="122.9">1</text>
<text x="154.9" y="125.5">2</text>
<text x="186.6" y="122.9">1</text>
<text x="186.6" y="125.5">2</text>
<text x="64.1" y="128">5</text>
<text x="64.1" y="130.6">8</text>
<text x="126.7" y="130.7" transform="rotate(-90 126.7 130.7)">MP</text>
<text x="158.5" y="130.7" transform="rotate(-90 158.5 130.7)">MP</text>
<text x="190.2" y="130.7" transform="rotate(-90 190.2 130.7)">MP</text>
<text x="75.9" y="135.3" transform="rotate(-90 75.9 135.3)">2</text>
<text x="43.7" y="162">1</text>
<text x="43.7" y="164.5">2</text>
<text x="43.7" y="167.1">3</text>
<text x="53.9" y="167.1">6</text>
<text x="53.9" y="164.5">7</text>
<text x="53.9" y="162">8</text>
<text x="43.7" y="169.6">4</text>
<text x="53.9" y="169.6">5</text>
</g>
<g font-size="1.8" fill="#725600">
<text x="218.6" y="28.8">CAN1_RX</text>
<text x="218.9" y="26.3">CAN1_TX</text>
<text x="218.6" y="33.9">CAN2_RX</text>
<text x="218.9" y="31.3">CAN2_TX</text>
<text x="218.6" y="39">CAN3_RX</text>
<text x="218.9" y="36.4">CAN3_TX</text>
</g>
<g font-size="1.8" fill="#0f0f0f">
<text x="248.9" y="25.1">T_CAN1_TX</text>
<text x="248.9" y="27.6">T_CAN1_RX</text>
<text x="53" y="33.9">T_CAN1_RX 4</text>
<text x="53.3" y="31.4">T_CAN1_TX 1</text>
<text x="86.9" y="34">7 CAN1+</text>
<text x="115.2" y="33.9">CAN1-</text>
<text x="147" y="33.9">CAN1-</text>
<text x="178.7" y="33.9">CAN1-</text>
<text x="248.9" y="32.7">T_CAN2_RX</text>
<text x="248.9" y="30.1">T_CAN2_TX</text>
<text x="248.9" y="35.2">T_CAN3_TX</text>
<text x="86.9" y="39.1">6 CAN1-</text>
<text x="115.2" y="36.5">CAN1+</text>
<text x="147" y="36.5">CAN1+</text>
<text x="178.7" y="36.5">CAN1+</text>
<text x="248.9" y="37.8">T_CAN3_RX</text>
<text x="53.3" y="75.9">T_CAN2_TX 1</text>
<text x="53" y="78.4">T_CAN2_RX 4</text>
<text x="86.9" y="83.6">6 CAN2-</text>
<text x="86.9" y="78.5">7 CAN2+</text>
<text x="115.2" y="80.9">CAN2+</text>
<text x="115.2" y="78.4">CAN2-</text>
<text x="147" y="83.5">CAN2+</text>
<text x="178.7" y="83.5">CAN2+</text>
<text x="147" y="86">CAN2-</text>
<text x="178.7" y="86">CAN2-</text>
<text x="53" y="122.8">T_CAN3_RX 4</text>
<text x="53.3" y="120.3">T_CAN3_TX 1</text>
<text x="86.9" y="122.9">7 CAN3+</text>
<text x="115.2" y="125.4">CAN3+</text>
<text x="115.2" y="122.8">CAN3-</text>
<text x="147" y="122.8">CAN3-</text>
<text x="147" y="125.4">CAN3+</text>
<text x="178.7" y="122.8">CAN3-</text>
<text x="178.7" y="125.4">CAN3+</text>
<text x="86.9" y="128">6 CAN3-</text>
<text x="35.2" y="159.7">CAN1-</text>
<text x="74.9" y="159.7">CAN1+</text>
<text x="35.2" y="164.8">CAN3+</text>
<text x="35.2" y="162.2">CAN2+</text>
<text x="74.9" y="164.8">CAN3-</text>
<text x="74.9" y="162.2">CAN2-</text>
</g>
<g font-size="1.8" fill="#0000c2">
<text x="99.1" y="34">CAN1_H</text>
<text x="99.1" y="39.1">CAN1_L</text>
<text x="99.1" y="83.6">CAN2_L</text>
<text x="99.1" y="78.5">CAN2_H</text>
<text x="99.1" y="122.9">CAN3_H</text>
<text x="99.1" y="128">CAN3_L</text>
<text x="25.9" y="159.8">CAN1_L</text>
<text x="83.8" y="159.8">CAN1_H</text>
<text x="25.6" y="162.3">CAN2_H</text>
<text x="25.6" y="164.9">CAN3_H</text>
<text x="83.8" y="162.3">CAN2_L</text>
<text x="83.8" y="164.9">CAN3_L</text>
</g>
<g font-size=".5" fill="#840000">
<text x="125.5" y="38.9">Mounting</text>
<text x="157.3" y="38.9">Mounting</text>
<text x="189" y="38.9">Mounting</text>
<text x="125.5" y="83.4">Mounting</text>
<text x="157.3" y="88.4">Mounting</text>
<text x="189" y="88.4">Mounting</text>
<text x="125.5" y="127.8">Mounting</text>
<text x="157.3" y="127.8">Mounting</text>
<text x="189" y="127.8">Mounting</text>
</g>
</svg>
